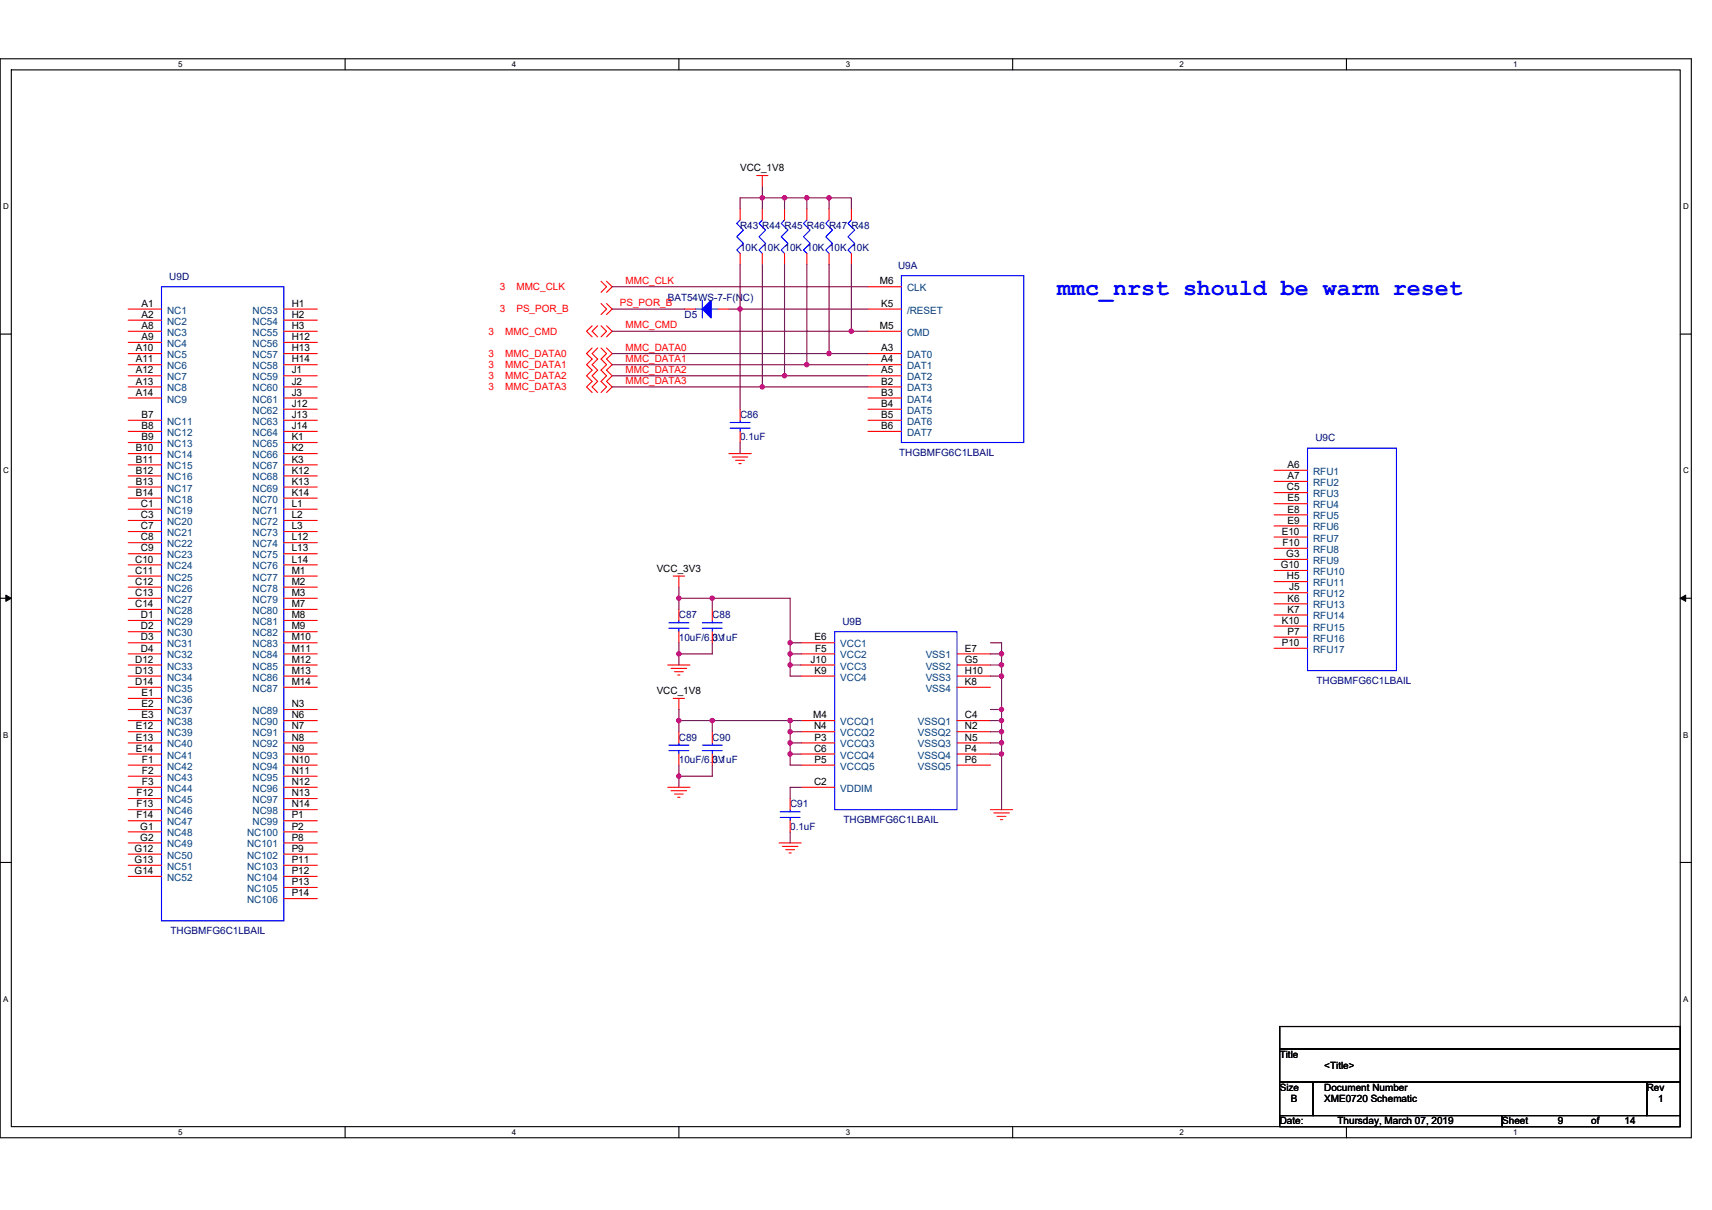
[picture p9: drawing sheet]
<svg xmlns="http://www.w3.org/2000/svg" width="297mm" height="210mm" viewBox="0 0 297 210" stroke-linecap="round" stroke-linejoin="round" font-family="sans-serif">
<path d="M0 10.2h293.5v187.2h-293.5zM2 12.1h289.5v183.4h-289.5z" fill="none" stroke="#000" stroke-width=".19"/>
<g fill="#fff">
<path d="M30.9 10.4h.8v1.6h-.8z"/>
<path d="M30.9 195.7h.8v1.6h-.8z"/>
</g>
<path d="M59.9 10.2v1.9M59.9 195.5v1.9" fill="none" stroke="#000" stroke-width=".19"/>
<g fill="#fff">
<path d="M88.8 10.4h.8v1.6h-.8z"/>
<path d="M88.8 195.7h.8v1.6h-.8z"/>
</g>
<path d="M117.8 10.2v1.9M117.8 195.5v1.9" fill="none" stroke="#000" stroke-width=".19"/>
<g fill="#fff">
<path d="M146.7 10.4h.8v1.6h-.8z"/>
<path d="M146.7 195.7h.8v1.6h-.8z"/>
</g>
<path d="M175.7 10.2v1.9M175.7 195.5v1.9" fill="none" stroke="#000" stroke-width=".19"/>
<g fill="#fff">
<path d="M204.7 10.4h.7v1.6h-.7z"/>
<path d="M204.7 195.7h.7v1.6h-.7z"/>
</g>
<path d="M233.6 10.2v1.9M233.6 195.5v1.9" fill="none" stroke="#000" stroke-width=".19"/>
<g fill="#fff">
<path d="M262.6 10.4h.7v1.6h-.7z"/>
<path d="M262.6 195.7h.7v1.6h-.7z"/>
<path d="M.5 35.1h1v1.5h-1z"/>
<path d="M292 35.1h1v1.5h-1z"/>
<path d="M.5 80.9h1v1.5h-1z"/>
<path d="M292 80.9h1v1.5h-1z"/>
</g>
<path d="M0 58h2M291.5 58h2" fill="none" stroke="#000" stroke-width=".19"/>
<g fill="#fff">
<path d="M.5 126.7h.9v1.6h-.9z"/>
<path d="M292 126.7h.9v1.6h-.9z"/>
</g>
<path d="M0 103.8h2M291.5 103.8h2" fill="none" stroke="#000" stroke-width=".19"/>
<path d="M1 103.3l1 .5-1 .6zM291.5 103.8l1-.5v1.1z" fill="#000" stroke="#000" stroke-width=".17"/>
<g fill="#fff">
<path d="M.5 172.6h.9v1.5h-.9z"/>
<path d="M292 172.6h.9v1.5h-.9z"/>
</g>
<path d="M0 149.7h2M291.5 149.7h2M222 178.1h69.5v3.9h-69.5zM222 182h69.5v5.8h-69.5zM222 187.8h5.8v5.8h-5.8zM222 193.6h38.6v1.9h-38.6zM227.8 187.8h57.9v5.8h-57.9zM260.6 193.6h30.9v1.9h-30.9zM285.7 187.8h5.8v5.8h-5.8z" fill="none" stroke="#000" stroke-width=".19"/>
<g fill="none" stroke="#f00" stroke-width=".19">
<path d="M128.4 36.3v1.9M131.3 30.5h1.9M132.3 30.5v1.9M132.3 36.3v1.9M136.1 36.3v1.9M140 36.3v1.9M143.8 36.3v1.9M147.7 36.3v1.9M22.2 53.6h5.8M22.2 55.6h5.8M22.2 57.5h5.8M22.2 59.4h5.8"/>
<path d="M49.3 53.6h5.8M49.3 55.6h5.8M49.3 57.5h5.8M49.3 59.4h5.8M102.7 56.5l-.9 1 .9 1M103.7 56.5l-1 1 1 1M104.3 52.7l.9 .9-.9 1M104.3 48.8l.9 1-.9 .9M104.3 56.5l.9 1-.9 1M105.2 52.7l1 .9-1 1M105.2 48.8l1 1-1 .9M105.2 56.5l1 1-1 1"/>
<path d="M118.8 53.6h1.9M124.5 53.6h2M128.4 44v1.9M132.3 44v1.9M136.1 44v1.9M140 44v1.9M143.8 44v1.9M147.7 44v1.9M150.6 49.8h5.8M150.6 53.6h5.8M150.6 57.5h5.8M22.2 61.4h5.8"/>
<path d="M22.2 63.3h5.8M22.2 65.2h5.8M22.2 67.1h5.8M22.2 69.1h5.8M22.2 72.9h5.8M22.2 74.9h5.8M22.2 76.8h5.8M22.2 78.7h5.8M49.3 61.4h5.8M49.3 63.3h5.8M49.3 65.2h5.8M49.3 76.8h5.8"/>
<path d="M49.3 78.7h5.8M49.3 67.1h5.8M49.3 69.1h5.8M49.3 71h5.8M49.3 72.9h5.8M49.3 74.9h5.8M102.7 60.4l-.9 1 .9 .9-.9 1 .9 .9-.9 1 .9 1-.9 .9 .9 1M103.7 60.4l-1 1 1 .9-1 1 1 .9-1 1 1 1-1 .9 1 1M104.3 60.4l.9 1-.9 .9 .9 1-.9 .9 .9 1-.9 1 .9 .9-.9 1M105.2 60.4l1 1-1 .9 1 1-1 .9 1 1-1 1 1 .9-1 1M126.5 78.7h3.8M127.1 79.3h2.6"/>
<path d="M127.6 79.9h1.6M128.4 71v1.9M128.4 74.9v1.9M150.6 61.4h5.8M150.6 63.3h5.8M150.6 65.2h5.8M150.6 67.1h5.8M150.6 69.1h5.8M150.6 71h5.8M150.6 72.9h5.8M150.6 74.9h5.8M22.2 80.7h5.8"/>
<path d="M22.2 82.6h5.8M22.2 84.5h5.8M22.2 86.4h5.8M22.2 88.4h5.8M22.2 90.3h5.8M22.2 92.2h5.8M22.2 94.2h5.8M22.2 96.1h5.8M22.2 98h5.8M22.2 100h5.8M49.3 80.7h5.8M49.3 82.6h5.8"/>
<path d="M49.3 84.5h5.8M49.3 86.4h5.8M49.3 88.4h5.8M49.3 90.3h5.8M49.3 92.2h5.8M49.3 94.2h5.8M49.3 96.1h5.8M49.3 98h5.8M49.3 100h5.8M116.8 100h2M117.8 100v1.9M128.2 80.5h.4"/>
<path d="M221.1 81.6h5.8M221.1 83.5h5.8M221.1 85.5h5.8M221.1 87.4h5.8M221.1 89.3h5.8M221.1 91.3h5.8M221.1 93.2h5.8M221.1 95.1h5.8M221.1 97.1h5.8M221.1 99h5.8M22.2 101.9h5.8M22.2 103.8h5.8"/>
<path d="M22.2 105.7h5.8M22.2 107.7h5.8M22.2 109.6h5.8M22.2 111.5h5.8M22.2 113.5h5.8M22.2 115.4h5.8M22.2 117.3h5.8M22.2 119.3h5.8M49.3 101.9h5.8M49.3 103.8h5.8M49.3 105.7h5.8M49.3 107.7h5.8"/>
<path d="M49.3 109.6h5.8M49.3 111.5h5.8M49.3 113.5h5.8M49.3 115.4h5.8M49.3 117.3h5.8M49.3 119.3h5.8M115.9 115.4h3.8M116.4 116h2.7M117 116.6h1.6M117.6 117.1h.4M117.8 105.7v2M117.8 109.6v1.9"/>
<path d="M123.6 105.7v2M123.6 109.6v1.9M139 111.5h5.8M139 113.5h5.8M139 115.4h5.8M139 117.3h5.8M166 113.5h5.8M166 115.4h5.8M166 117.3h5.8M166 119.3h5.8M221.1 100.9h5.8M221.1 102.8h5.8"/>
<path d="M221.1 104.8h5.8M221.1 106.7h5.8M221.1 108.6h5.8M221.1 110.6h5.8M221.1 112.5h5.8M22.2 121.2h5.8M22.2 123.1h5.8M22.2 125.1h5.8M22.2 127h5.8M22.2 128.9h5.8M22.2 130.9h5.8M22.2 132.8h5.8"/>
<path d="M22.2 134.7h5.8M22.2 136.6h5.8M22.2 138.6h5.8M49.3 123.1h5.8M49.3 125.1h5.8M49.3 127h5.8M49.3 128.9h5.8M49.3 130.9h5.8M49.3 132.8h5.8M49.3 134.7h5.8M49.3 136.6h5.8M49.3 138.6h5.8"/>
<path d="M115.9 136.6h3.8M116.4 137.2h2.7M116.8 121.2h2M117 137.8h1.6M117.6 138.4h.4M117.8 121.2v1.9M117.8 127v1.9M117.8 130.9v1.9M123.6 127v1.9M123.6 130.9v1.9M137.1 138.6v1.9M139 125.1h5.8"/>
<path d="M139 127h5.8M139 128.9h5.8M139 130.9h5.8M139 132.8h5.8M139 136.6h5.8M166 125.1h5.8M166 127h5.8M166 128.9h5.8M166 132.8h5.8M166 130.9h5.8M22.2 140.5h5.8M22.2 142.4h5.8"/>
<path d="M22.2 144.4h5.8M22.2 146.3h5.8M22.2 148.2h5.8M22.2 150.2h5.8M22.2 152.1h5.8M49.3 140.5h5.8M49.3 142.4h5.8M49.3 144.4h5.8M49.3 146.3h5.8M49.3 148.2h5.8M49.3 150.2h5.8M49.3 152.1h5.8"/>
<path d="M49.3 154h5.8M49.3 155.9h5.8M135.2 146.3h3.8M135.7 146.9h2.7M136.3 147.4h1.6M136.9 148h.4M137.1 142.4v2M171.8 140.5h3.9M172.4 141.1h2.7M173 141.7h1.5M173.6 142.2h.4"/>
</g>
<g fill="none" stroke="#00f" stroke-width=".19">
<path d="M128.4 38.2l-.6 .6 1.2 1.1-1.2 1.2 1.2 1.1-1.2 1.2 .6 .6M132.3 38.2l-.6 .6 1.1 1.1-1.1 1.2 1.1 1.1-1.1 1.2 .6 .6M136.1 38.2l-.6 .6 1.2 1.1-1.2 1.2 1.2 1.1-1.2 1.2 .6 .6M140 38.2l-.6 .6 1.2 1.1-1.2 1.2 1.2 1.1-1.2 1.2 .6 .6M143.8 38.2l-.5 .6 1.1 1.1-1.1 1.2 1.1 1.1-1.1 1.2 .5 .6M147.7 38.2l-.6 .6 1.2 1.1-1.2 1.2 1.2 1.1-1.2 1.2 .6 .6M28 49.8h21.3v110h-21.3zM120.7 53.6h1.2M121.9 52.1v3.1M123.4 53.6h1.1M156.4 47.8h21.2v29h-21.2zM126.7 74.3h3.5"/>
<path d="M126.7 73.3h3.5M128.4 72.9v.4M128.4 74.3v.6M226.9 77.8h15.4v38.6h-15.4zM116.1 109h3.4M116.1 108.1h3.4M117.8 107.7v.4M117.8 109v.6M121.9 109h3.4M121.9 108.1h3.4M123.6 107.7v.4M123.6 109v.6"/>
<path d="M144.8 109.6h21.2v30.9h-21.2zM116.1 130.3h3.4M116.1 129.3h3.4M117.8 128.9v.4M117.8 130.3v.6M121.9 130.3h3.4M121.9 129.3h3.4M123.6 128.9v.4M123.6 130.3v.6M135.4 141.9h3.4M135.4 140.9h3.4M137.1 140.5v.4"/>
<path d="M137.1 141.9v.5"/>
</g>
<path d="M123.4 52.1v3.1l-1.5-1.6z" fill-rule="evenodd" fill="#00f" stroke="#00f" stroke-width=".19"/>
<g fill="none" stroke="#800040" stroke-width=".19">
<path d="M128.4 36.3v-2h3.9v2M132.3 32.4v1.9h3.8M136.1 34.3v2M136.1 34.3h3.9M140 34.3v2M140 34.3h3.8M143.8 34.3v2M143.8 34.3h3.9v2M106.2 57.5h41.5M106.2 49.8h44.4M106.2 53.6h12.6M126.5 53.6h1.9"/>
<path d="M128.4 53.6v17.4M128.4 45.9v7.7M128.4 53.6h22.2M132.3 45.9v21.2M136.1 45.9v19.3M140 45.9v17.4M143.8 45.9v15.5M147.7 57.5h2.9M147.7 45.9v11.6M106.2 63.3h33.8M106.2 67.1h26.1M106.2 61.4h37.6"/>
<path d="M106.2 65.2h29.9M128.4 76.8v1.9M132.3 67.1h18.3M136.1 65.2h14.5M140 63.3h10.6M143.8 61.4h6.8M117.8 101.9v1.9M117.8 113.5v1.9M117.8 111.5v2M117.8 103.8v1.9M117.8 103.8h19.3v7.7M123.6 111.5v2h-5.8"/>
<path d="M123.6 103.8v1.9M137.1 115.4h1.9M137.1 113.5h1.9M137.1 111.5h1.9M137.1 115.4v1.9h1.9M137.1 113.5v1.9M137.1 111.5v2M171.8 111.5h2v2M171.8 113.5h2v1.9M171.8 115.4h2M171.8 117.3h2v5.8M173.8 115.4v1.9"/>
<path d="M117.8 123.1v2M117.8 134.7v1.9M117.8 132.8v1.9M117.8 125.1v1.9M117.8 125.1h5.8M123.6 132.8v1.9h-5.8M123.6 125.1v1.9M123.6 125.1h13.5M137.1 125.1h1.9M137.1 128.9v2h1.9M137.1 127v1.9h1.9M137.1 127h1.9"/>
<path d="M137.1 130.9v1.9h1.9M137.1 125.1v1.9M139 136.6h-1.9v2M171.8 123.1h2v2M171.8 125.1h2M171.8 127h2v1.9M171.8 128.9h2M171.8 130.9h2v9.6M173.8 125.1v1.9M173.8 128.9v2M137.1 144.4v1.9"/>
</g>
<g fill="#f0f" stroke="#f0f" stroke-width=".19">
<circle cx="132.3" cy="34.3" r=".38"/>
<circle cx="143.8" cy="34.3" r=".38"/>
<circle cx="136.1" cy="34.3" r=".38"/>
<circle cx="140" cy="34.3" r=".38"/>
<circle cx="147.7" cy="57.5" r=".38"/>
<circle cx="132.3" cy="67.1" r=".38"/>
<circle cx="136.1" cy="65.2" r=".38"/>
<circle cx="140" cy="63.3" r=".38"/>
<circle cx="143.8" cy="61.3" r=".38"/>
<circle cx="128.4" cy="53.6" r=".38"/>
<circle cx="117.8" cy="134.7" r=".38"/>
<circle cx="117.8" cy="125" r=".38"/>
<circle cx="123.6" cy="125" r=".38"/>
<circle cx="117.8" cy="113.5" r=".38"/>
<circle cx="117.8" cy="103.8" r=".38"/>
<circle cx="123.6" cy="103.8" r=".38"/>
<circle cx="137.1" cy="111.5" r=".38"/>
<circle cx="137.1" cy="115.4" r=".38"/>
<circle cx="137.1" cy="113.5" r=".38"/>
<circle cx="137.1" cy="125" r=".38"/>
<circle cx="137.1" cy="130.8" r=".38"/>
<circle cx="137.1" cy="128.9" r=".38"/>
<circle cx="137.1" cy="127" r=".38"/>
<circle cx="173.8" cy="113.5" r=".38"/>
<circle cx="173.8" cy="117.3" r=".38"/>
<circle cx="173.8" cy="115.4" r=".38"/>
<circle cx="173.8" cy="123.1" r=".38"/>
<circle cx="173.8" cy="127" r=".38"/>
<circle cx="173.8" cy="125" r=".38"/>
<circle cx="173.8" cy="130.8" r=".38"/>
<circle cx="173.8" cy="128.9" r=".38"/>
</g>
<text font-size="4" fill="#00f" x="183.4" y="51.2">mmc_nrst should be warm reset</text>
<g font-size="1.7">
<text x="128.4" y="29.7">VCC_1V8</text>
<text x="24.5" y="53.2">A1</text>
<text x="50.6" y="53.2">H1</text>
<text x="152.7" y="49.4">M6</text>
<text x="152.9" y="53.2">K5</text>
<text x="24.5" y="55.2">A2</text>
<text x="24.5" y="57.1">A8</text>
<text x="24.5" y="59">A9</text>
<text x="50.6" y="55.2">H2</text>
<text x="50.6" y="57.1">H3</text>
<text x="50.6" y="59">H12</text>
<text x="152.7" y="57.1">M5</text>
<text x="23.6" y="61">A10</text>
<text x="23.6" y="62.9">A11</text>
<text x="23.6" y="64.8">A12</text>
<text x="50.6" y="61">H13</text>
<text x="50.6" y="62.9">H14</text>
<text x="50.6" y="64.8">J1</text>
<text x="152.9" y="61">A3</text>
<text x="152.9" y="62.9">A4</text>
<text x="152.9" y="64.8">A5</text>
<text x="23.6" y="66.7">A13</text>
<text x="23.6" y="68.7">A14</text>
<text x="50.6" y="66.7">J2</text>
<text x="50.6" y="68.7">J3</text>
<text x="50.6" y="70.6">J12</text>
<text x="152.9" y="66.7">B2</text>
<text x="152.9" y="68.7">B3</text>
<text x="152.9" y="70.6">B4</text>
<text x="24.5" y="72.5">B7</text>
<text x="24.5" y="74.5">B8</text>
<text x="24.5" y="76.4">B9</text>
<text x="50.6" y="76.4">K1</text>
<text x="50.6" y="72.5">J13</text>
<text x="50.6" y="74.5">J14</text>
<text x="152.9" y="72.5">B5</text>
<text x="152.9" y="74.5">B6</text>
<text x="23.6" y="78.3">B10</text>
<text x="23.6" y="80.3">B11</text>
<text x="23.6" y="82.2">B12</text>
<text x="50.6" y="78.3">K2</text>
<text x="50.6" y="80.3">K3</text>
<text x="50.6" y="82.2">K12</text>
<text x="223.4" y="81.2">A6</text>
<text x="223.4" y="83.1">A7</text>
<text x="23.6" y="84.1">B13</text>
<text x="23.6" y="86">B14</text>
<text x="24.4" y="88">C1</text>
<text x="24.4" y="89.9">C3</text>
<text x="50.6" y="84.1">K13</text>
<text x="50.6" y="86">K14</text>
<text x="50.6" y="88">L1</text>
<text x="50.6" y="89.9">L2</text>
<text x="223.3" y="85.1">C5</text>
<text x="223.4" y="87">E5</text>
<text x="223.4" y="88.9">E8</text>
<text x="24.4" y="91.8">C7</text>
<text x="24.4" y="93.8">C8</text>
<text x="24.4" y="95.7">C9</text>
<text x="50.6" y="91.8">L3</text>
<text x="50.6" y="93.8">L12</text>
<text x="50.6" y="95.7">L13</text>
<text x="222.4" y="92.8">E10</text>
<text x="222.5" y="94.7">F10</text>
<text x="223.4" y="90.9">E9</text>
<text x="23.5" y="97.6">C10</text>
<text x="23.5" y="99.6">C11</text>
<text x="23.5" y="101.5">C12</text>
<text x="50.6" y="97.6">L14</text>
<text x="50.6" y="99.6">M1</text>
<text x="50.6" y="101.5">M2</text>
<text x="113.9" y="99.2">VCC_3V3</text>
<text x="222.2" y="98.6">G10</text>
<text x="223.2" y="96.7">G3</text>
<text x="223.3" y="100.5">H5</text>
<text x="23.5" y="103.4">C13</text>
<text x="23.5" y="105.3">C14</text>
<text x="24.4" y="107.3">D1</text>
<text x="50.6" y="103.4">M3</text>
<text x="50.6" y="105.3">M7</text>
<text x="50.6" y="107.3">M8</text>
<text x="223.4" y="104.4">K6</text>
<text x="223.4" y="106.3">K7</text>
<text x="223.7" y="102.4">J5</text>
<text x="24.4" y="109.2">D2</text>
<text x="24.4" y="111.1">D3</text>
<text x="24.4" y="113.1">D4</text>
<text x="50.6" y="109.2">M9</text>
<text x="50.6" y="111.1">M10</text>
<text x="50.6" y="113.1">M11</text>
<text x="141.3" y="111.1">E6</text>
<text x="141.4" y="113.1">F5</text>
<text x="167.4" y="113.1">E7</text>
<text x="222.4" y="108.2">K10</text>
<text x="222.4" y="112.1">P10</text>
<text x="223.4" y="110.2">P7</text>
<text x="23.5" y="115">D12</text>
<text x="23.5" y="116.9">D13</text>
<text x="23.5" y="118.9">D14</text>
<text x="50.6" y="115">M12</text>
<text x="50.6" y="116.9">M13</text>
<text x="50.6" y="118.9">M14</text>
<text x="140.6" y="115">J10</text>
<text x="141.3" y="116.9">K9</text>
<text x="167.4" y="115">G5</text>
<text x="167.4" y="116.9">H10</text>
<text x="167.4" y="118.9">K8</text>
<text x="24.5" y="120.8">E1</text>
<text x="24.5" y="122.7">E2</text>
<text x="24.5" y="124.7">E3</text>
<text x="50.6" y="122.7">N3</text>
<text x="50.6" y="124.7">N6</text>
<text x="113.9" y="120.4">VCC_1V8</text>
<text x="141.1" y="124.7">M4</text>
<text x="167.4" y="124.7">C4</text>
<text x="23.6" y="126.6">E12</text>
<text x="23.6" y="128.5">E13</text>
<text x="23.6" y="130.5">E14</text>
<text x="50.6" y="126.6">N7</text>
<text x="50.6" y="128.5">N8</text>
<text x="50.6" y="130.5">N9</text>
<text x="141.2" y="126.6">N4</text>
<text x="141.2" y="130.5">C6</text>
<text x="141.3" y="128.5">P3</text>
<text x="167.4" y="126.6">N2</text>
<text x="167.4" y="128.5">N5</text>
<text x="167.4" y="130.5">P4</text>
<text x="24.6" y="132.4">F1</text>
<text x="24.6" y="134.3">F2</text>
<text x="24.6" y="136.2">F3</text>
<text x="50.6" y="132.4">N10</text>
<text x="50.6" y="134.3">N11</text>
<text x="50.6" y="136.2">N12</text>
<text x="141.2" y="136.2">C2</text>
<text x="141.3" y="132.4">P5</text>
<text x="167.4" y="132.4">P6</text>
<text x="23.7" y="138.2">F12</text>
<text x="23.7" y="140.1">F13</text>
<text x="23.7" y="142">F14</text>
<text x="24.3" y="144">G1</text>
<text x="50.6" y="138.2">N13</text>
<text x="50.6" y="140.1">N14</text>
<text x="50.6" y="142">P1</text>
<text x="50.6" y="144">P2</text>
<text x="23.4" y="147.8">G12</text>
<text x="23.4" y="149.8">G13</text>
<text x="24.3" y="145.9">G2</text>
<text x="50.6" y="145.9">P8</text>
<text x="50.6" y="147.8">P9</text>
<text x="50.6" y="149.8">P11</text>
<text x="23.4" y="151.7">G14</text>
<text x="50.6" y="151.7">P12</text>
<text x="50.6" y="153.6">P13</text>
<text x="50.6" y="155.5">P14</text>
<text x="222" y="183.6">Title</text>
<text x="229.8" y="185.5">&lt;Title&gt;</text>
<text x="222" y="189.3">Size</text>
<text x="224" y="191.3">B</text>
<text x="229.8" y="189.3">Document Number</text>
<text x="229.8" y="191.3">XME0720 Schematic</text>
<text x="285.7" y="189.3">Rev</text>
<text x="287.7" y="191.3">1</text>
<text x="222" y="195.1">Date:</text>
<text x="232.1" y="195.1">Thursday, March 07, 2019</text>
<text x="260.6" y="195.1">Sheet</text>
<text x="270.3" y="195.1">9</text>
<text x="276.1" y="195.1">of</text>
<text x="281.9" y="195.1">14</text>
</g>
<g font-size="1.7" fill="#000080">
<text x="128.4" y="39.7">R43 R44 R45 R46 R47 R48</text>
<text x="128.4" y="43.6">10K 10K 10K 10K 10K 10K</text>
<text x="155.8" y="46.7">U9A</text>
<text x="29.4" y="48.6">U9D</text>
<text x="115.9" y="52.3">BAT54WS-7-F(NC)</text>
<text x="118.8" y="55.2">D5</text>
<text x="128.4" y="72.6">C86</text>
<text x="128.4" y="76.4">0.1uF</text>
<text x="228.2" y="76.6">U9C</text>
<text x="156" y="79.1">THGBMFG6C1LBAIL</text>
<text x="117.8" y="107.3">C87</text>
<text x="123.6" y="107.3">C88</text>
<text x="117.8" y="111.2">10uF/6.3V</text>
<text x="123.6" y="111.2">0.1uF</text>
<text x="146.2" y="108.5">U9B</text>
<text x="228.4" y="118.7">THGBMFG6C1LBAIL</text>
<text x="117.8" y="128.5">C89</text>
<text x="123.6" y="128.5">C90</text>
<text x="117.8" y="132.4">10uF/6.3V</text>
<text x="123.6" y="132.4">0.1uF</text>
<text x="137.1" y="140.1">C91</text>
<text x="137.1" y="144">0.1uF</text>
<text x="146.4" y="142.8">THGBMFG6C1LBAIL</text>
<text x="29.6" y="162.1">THGBMFG6C1LBAIL</text>
</g>
<g font-size="1.7" fill="#f00">
<text x="86.7" y="50.4">3</text>
<text x="89.6" y="50.4">MMC_CLK</text>
<text x="107.5" y="53.1">PS_POR_B</text>
<text x="108.5" y="49.3">MMC_CLK</text>
<text x="84.8" y="58.1">3</text>
<text x="86.7" y="54.2">3</text>
<text x="87.7" y="58.1">MMC_CMD</text>
<text x="89.6" y="54.2">PS_POR_B</text>
<text x="108.5" y="57">MMC_CMD</text>
<text x="84.8" y="61.9">3</text>
<text x="84.8" y="63.9">3</text>
<text x="84.8" y="65.8">3</text>
<text x="87.7" y="61.9">MMC_DATA0</text>
<text x="87.7" y="63.9">MMC_DATA1</text>
<text x="87.7" y="65.8">MMC_DATA2</text>
<text x="108.5" y="64.7">MMC_DATA2</text>
<text x="108.5" y="62.8">MMC_DATA1</text>
<text x="108.5" y="60.9">MMC_DATA0</text>
<text x="84.8" y="67.7">3</text>
<text x="87.7" y="67.7">MMC_DATA3</text>
<text x="108.5" y="66.7">MMC_DATA3</text>
</g>
<g font-size="1.7" fill="#004080">
<text x="157.4" y="50.5">CLK</text>
<text x="29" y="54.4">NC1</text>
<text x="29" y="56.3">NC2</text>
<text x="29" y="58.3">NC3</text>
<text x="43.8" y="54.4">NC53</text>
<text x="43.8" y="56.3">NC54</text>
<text x="43.8" y="58.3">NC55</text>
<text x="157.4" y="54.4">/RESET</text>
<text x="157.4" y="58.3">CMD</text>
<text x="29" y="60.2">NC4</text>
<text x="29" y="62.1">NC5</text>
<text x="29" y="64.1">NC6</text>
<text x="29" y="66">NC7</text>
<text x="43.8" y="60.2">NC56</text>
<text x="43.8" y="62.1">NC57</text>
<text x="43.8" y="64.1">NC58</text>
<text x="43.8" y="66">NC59</text>
<text x="157.4" y="62.1">DAT0</text>
<text x="157.4" y="64.1">DAT1</text>
<text x="157.4" y="66">DAT2</text>
<text x="29" y="67.9">NC8</text>
<text x="29" y="69.8">NC9</text>
<text x="43.8" y="67.9">NC60</text>
<text x="43.8" y="69.8">NC61</text>
<text x="43.8" y="71.8">NC62</text>
<text x="157.4" y="67.9">DAT3</text>
<text x="157.4" y="69.8">DAT4</text>
<text x="157.4" y="71.8">DAT5</text>
<text x="29" y="73.7">NC11</text>
<text x="29" y="75.6">NC12</text>
<text x="29" y="77.6">NC13</text>
<text x="43.8" y="77.6">NC65</text>
<text x="43.8" y="73.7">NC63</text>
<text x="43.8" y="75.6">NC64</text>
<text x="157.4" y="73.7">DAT6</text>
<text x="157.4" y="75.6">DAT7</text>
<text x="29" y="79.5">NC14</text>
<text x="29" y="81.4">NC15</text>
<text x="29" y="83.4">NC16</text>
<text x="43.8" y="79.5">NC66</text>
<text x="43.8" y="81.4">NC67</text>
<text x="43.8" y="83.4">NC68</text>
<text x="227.8" y="82.4">RFU1</text>
<text x="29" y="85.3">NC17</text>
<text x="29" y="87.2">NC18</text>
<text x="29" y="89.2">NC19</text>
<text x="43.8" y="85.3">NC69</text>
<text x="43.8" y="87.2">NC70</text>
<text x="43.8" y="89.2">NC71</text>
<text x="227.8" y="84.3">RFU2</text>
<text x="227.8" y="86.3">RFU3</text>
<text x="227.8" y="88.2">RFU4</text>
<text x="29" y="91.1">NC20</text>
<text x="29" y="93">NC21</text>
<text x="29" y="95">NC22</text>
<text x="43.8" y="91.1">NC72</text>
<text x="43.8" y="93">NC73</text>
<text x="43.8" y="95">NC74</text>
<text x="227.8" y="90.1">RFU5</text>
<text x="227.8" y="92.1">RFU6</text>
<text x="227.8" y="94">RFU7</text>
<text x="227.8" y="95.9">RFU8</text>
<text x="29" y="96.9">NC23</text>
<text x="29" y="98.8">NC24</text>
<text x="29" y="100.8">NC25</text>
<text x="43.8" y="96.9">NC75</text>
<text x="43.8" y="98.8">NC76</text>
<text x="43.8" y="100.8">NC77</text>
<text x="227.8" y="97.9">RFU9</text>
<text x="227.8" y="99.8">RFU10</text>
<text x="227.8" y="101.7">RFU11</text>
<text x="29" y="102.7">NC26</text>
<text x="29" y="104.6">NC27</text>
<text x="29" y="106.5">NC28</text>
<text x="43.8" y="102.7">NC78</text>
<text x="43.8" y="104.6">NC79</text>
<text x="43.8" y="106.5">NC80</text>
<text x="227.8" y="103.6">RFU12</text>
<text x="227.8" y="105.6">RFU13</text>
<text x="227.8" y="107.5">RFU14</text>
<text x="29" y="108.5">NC29</text>
<text x="29" y="110.4">NC30</text>
<text x="29" y="112.3">NC31</text>
<text x="43.8" y="108.5">NC81</text>
<text x="43.8" y="110.4">NC82</text>
<text x="43.8" y="112.3">NC83</text>
<text x="145.8" y="112.3">VCC1</text>
<text x="227.8" y="109.4">RFU15</text>
<text x="227.8" y="111.4">RFU16</text>
<text x="227.8" y="113.3">RFU17</text>
<text x="29" y="114.3">NC32</text>
<text x="29" y="116.2">NC33</text>
<text x="29" y="118.1">NC34</text>
<text x="43.8" y="114.3">NC84</text>
<text x="43.8" y="116.2">NC85</text>
<text x="43.8" y="118.1">NC86</text>
<text x="145.8" y="114.3">VCC2</text>
<text x="145.8" y="116.2">VCC3</text>
<text x="145.8" y="118.1">VCC4</text>
<text x="160.6" y="114.3">VSS1</text>
<text x="160.6" y="116.2">VSS2</text>
<text x="160.6" y="118.1">VSS3</text>
<text x="29" y="120.1">NC35</text>
<text x="29" y="122">NC36</text>
<text x="29" y="123.9">NC37</text>
<text x="29" y="125.8">NC38</text>
<text x="43.8" y="120.1">NC87</text>
<text x="43.8" y="123.9">NC89</text>
<text x="43.8" y="125.8">NC90</text>
<text x="145.8" y="125.8">VCCQ1</text>
<text x="159.3" y="125.8">VSSQ1</text>
<text x="160.6" y="120.1">VSS4</text>
<text x="29" y="127.8">NC39</text>
<text x="29" y="129.7">NC40</text>
<text x="29" y="131.6">NC41</text>
<text x="43.8" y="127.8">NC91</text>
<text x="43.8" y="129.7">NC92</text>
<text x="43.8" y="131.6">NC93</text>
<text x="145.8" y="127.8">VCCQ2</text>
<text x="145.8" y="129.7">VCCQ3</text>
<text x="145.8" y="131.6">VCCQ4</text>
<text x="159.3" y="127.8">VSSQ2</text>
<text x="159.3" y="129.7">VSSQ3</text>
<text x="159.3" y="131.6">VSSQ4</text>
<text x="29" y="133.6">NC42</text>
<text x="29" y="135.5">NC43</text>
<text x="29" y="137.4">NC44</text>
<text x="43.8" y="133.6">NC94</text>
<text x="43.8" y="135.5">NC95</text>
<text x="43.8" y="137.4">NC96</text>
<text x="145.8" y="133.6">VCCQ5</text>
<text x="145.8" y="137.4">VDDIM</text>
<text x="159.3" y="133.6">VSSQ5</text>
<text x="29" y="139.4">NC45</text>
<text x="29" y="141.3">NC46</text>
<text x="29" y="143.2">NC47</text>
<text x="43.8" y="139.4">NC97</text>
<text x="43.8" y="141.3">NC98</text>
<text x="43.8" y="143.2">NC99</text>
<text x="29" y="145.1">NC48</text>
<text x="29" y="147.1">NC49</text>
<text x="29" y="149">NC50</text>
<text x="42.9" y="145.1">NC100</text>
<text x="42.9" y="147.1">NC101</text>
<text x="42.9" y="149">NC102</text>
<text x="29" y="150.9">NC51</text>
<text x="29" y="152.9">NC52</text>
<text x="42.9" y="150.9">NC103</text>
<text x="42.9" y="152.9">NC104</text>
<text x="42.9" y="154.8">NC105</text>
<text x="42.9" y="156.7">NC106</text>
</g>
<g font-size="1.4">
<text x="30.9" y="11.7">5</text>
<text x="88.8" y="11.7">4</text>
<text x="146.7" y="11.7">3</text>
<text x="204.7" y="11.7">2</text>
<text x="262.6" y="11.7">1</text>
<text x=".5" y="36.3">D</text>
<text x="292" y="36.3">D</text>
<text x=".5" y="82.1">C</text>
<text x="292" y="82.1">C</text>
<text x=".5" y="128">B</text>
<text x="292" y="128">B</text>
<text x=".5" y="173.8">A</text>
<text x="292" y="173.8">A</text>
<text x="30.9" y="197">5</text>
<text x="88.8" y="197">4</text>
<text x="146.7" y="197">3</text>
<text x="204.7" y="197">2</text>
<text x="262.6" y="197">1</text>
</g>
</svg>
